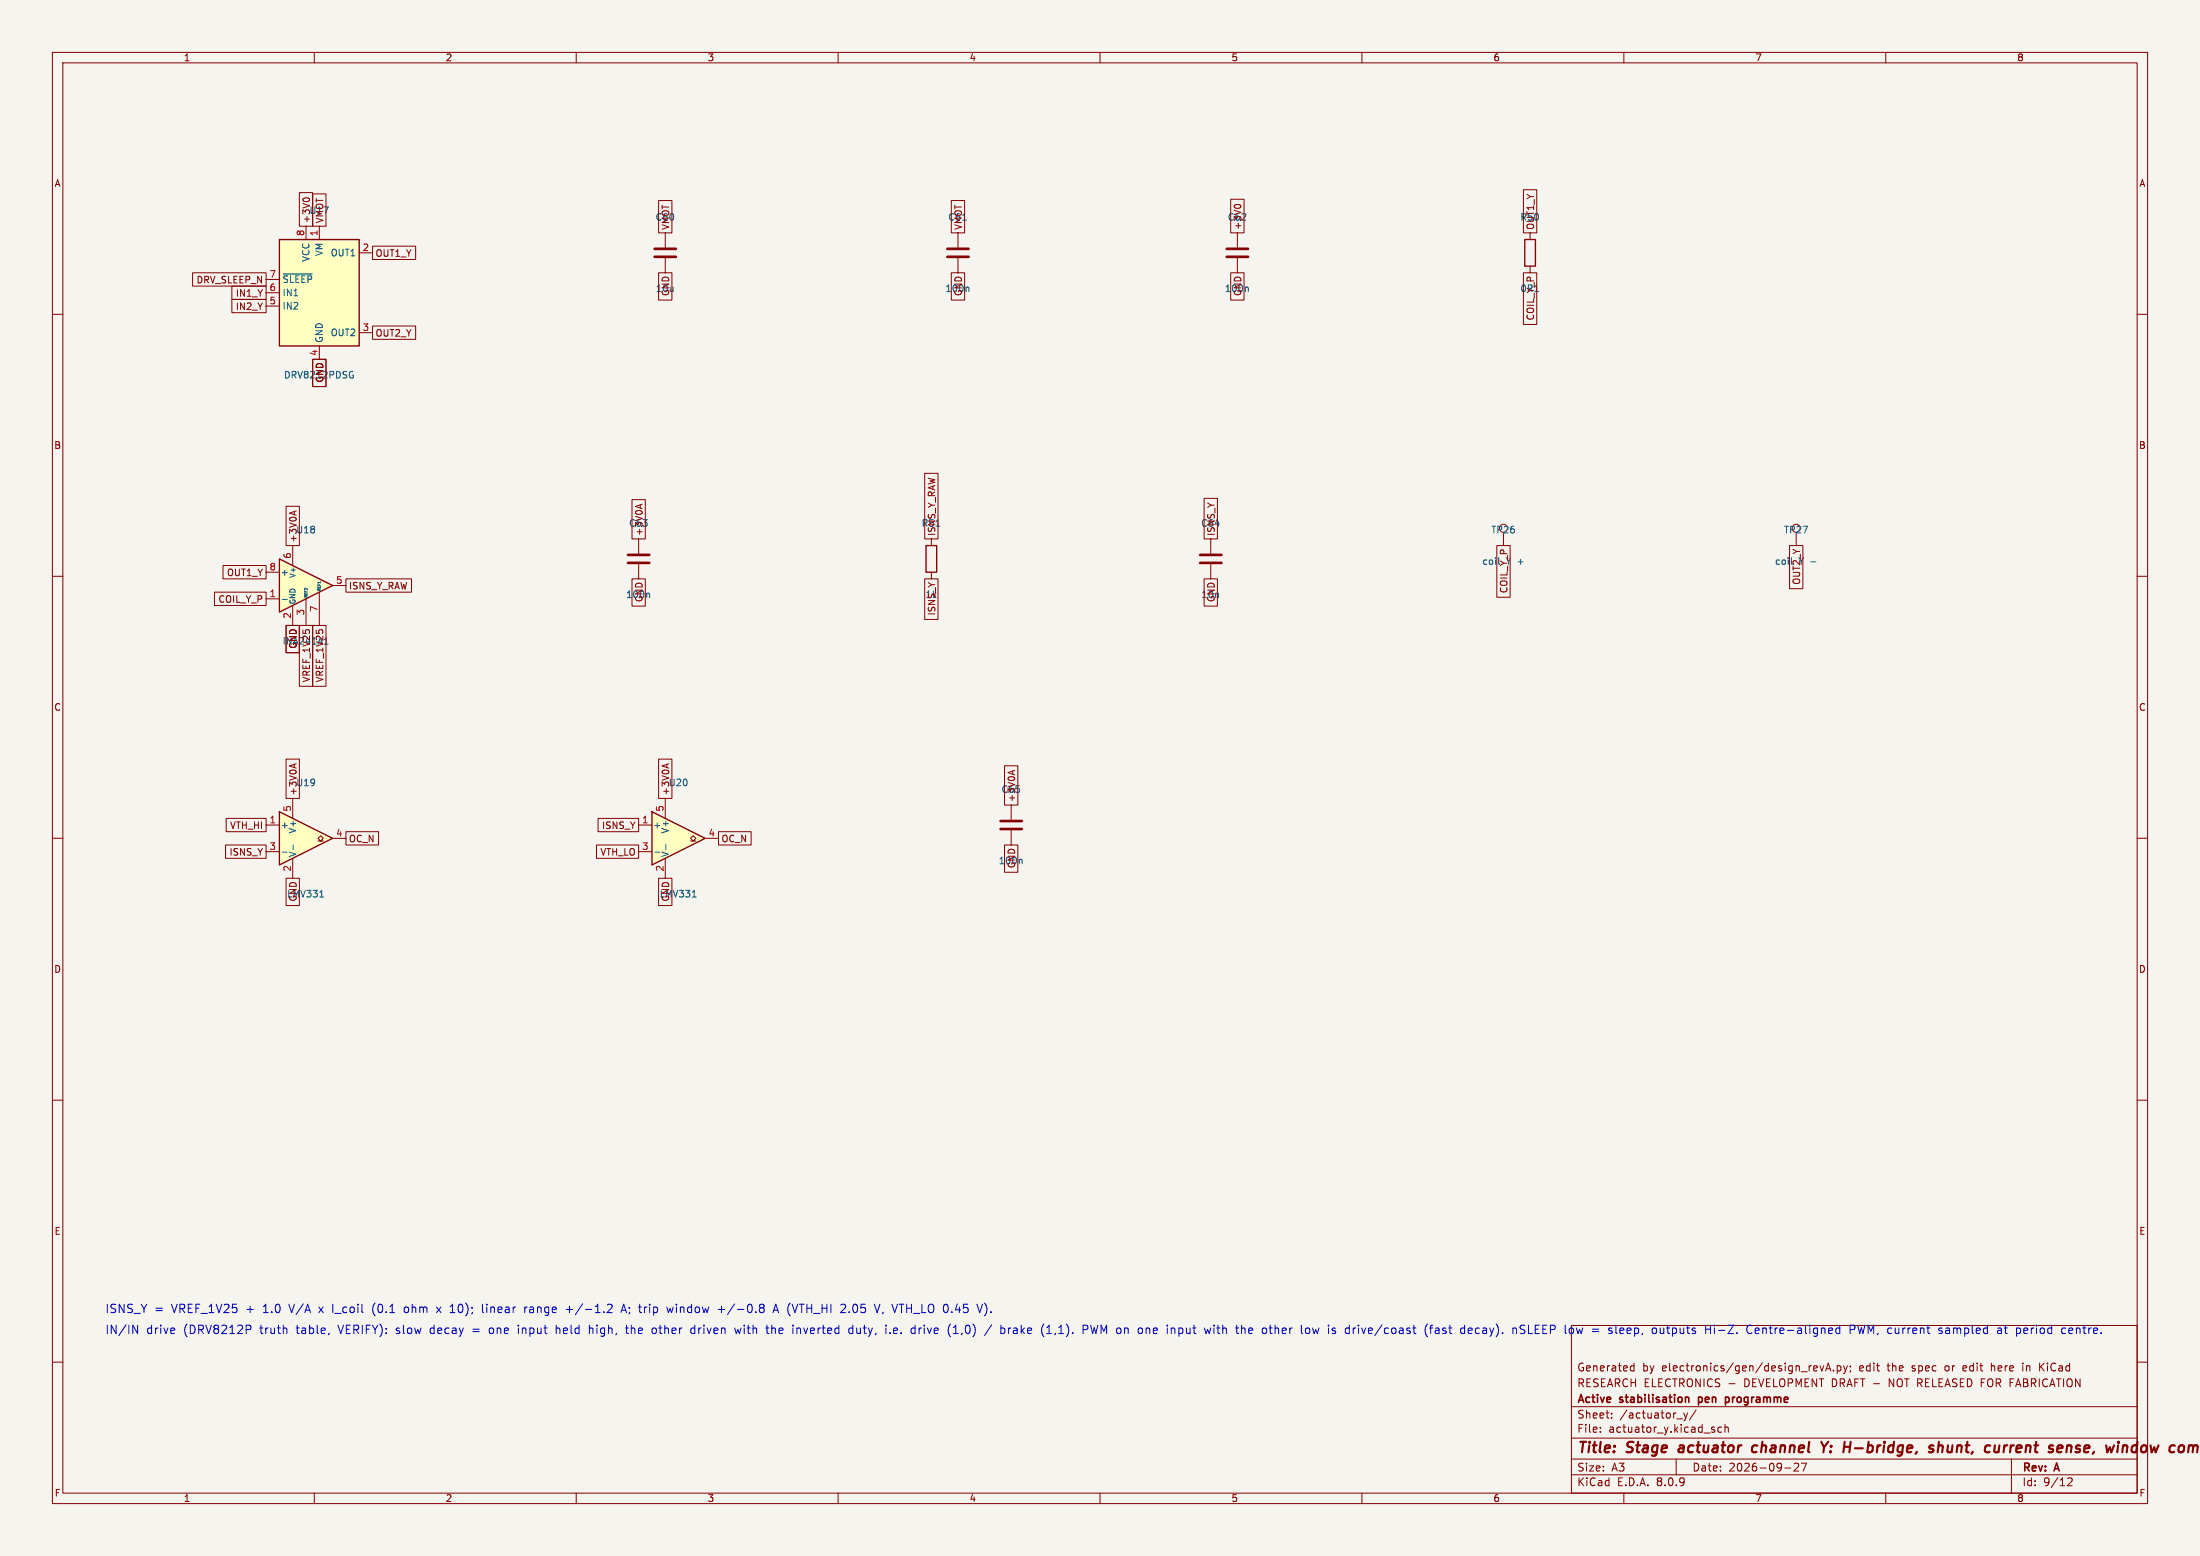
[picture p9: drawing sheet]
<svg xmlns="http://www.w3.org/2000/svg" width="420mm" height="297mm" viewBox="0 0 420 297" stroke-linecap="round" stroke-linejoin="round" font-family="sans-serif">
<path d="M0 0h420v297h-420z" fill="#f5f4ef" stroke="#f5f4ef" stroke-width=".19"/>
<g fill="none" stroke="#840000" stroke-width=".19">
<path d="M10 10h400v277h-400zM12 12h396v273h-396zM60 10v2M110 10v2M160 10v2M210 10v2M260 10v2M310 10v2M360 10v2M127 44.5v2.7M127 49.3v2.8M236.2 44.5v2.7"/>
<path d="M236.2 49.3v2.8M10 60h2M408 60h2M10 110h2M408 110h2M10 160h2M408 160h2M10 210h2M408 210h2M300 253h108v32h-108zM10 260h2M300 278.5h108"/>
<path d="M300 274.5h108M300 268.5h108M305.5 273.2v.2M305.5 272.5v.1M307.7 270.5v.2M307.7 269.8v.1M311.4 261.6h.5M311.4 260.8h.5M311.9 260.2v1.5M320 278.5v3M320.1 270.8h1.1M321.4 269.7l.4 1"/>
<path d="M321.8 270.7l-.4 .5M322.2 269.7l-.4 1M323.8 269.1l-1.3 1.9M327.2 272.9l.2 .2-.2 .3M327.2 272.4l.1 .1M328.7 272.5l-.5-.1-.3 .3 .2 .6h.6M329.3 272.5l.2-.1 .4 .1v.9M329.3 271.9v1.5M342.5 279.4l.6-.1 .2 .1 .1 .3-1 1.1h1M343.9 279.3h1l-.7 1.5M347.4 260.7l.4 1 .4-1M348.5 261.7l.5-1.5 .5 1.5"/>
<path d="M348.7 261.3h.7M350 261.5v.2M350.7 260.8l.5-.1 .2 .3-.1 .6h-.6M350.7 260.7v1.5M351.9 260.7l.4 1M352.3 261.7l-.4 .5M352.7 260.7l-.4 1M353.2 260.8v.1M353.3 261.6l-.1 .3M374.8 260.8v.8M375.4 261l-.7 .2M380.2 260.2v1.5"/>
<path d="M380.4 260.7l-.2 .1M384 278.5v6.5M386.2 260.2v.1M386.2 260.7v1M389.4 260.2v1.5M389.6 260.8l.6 .9M390.2 260.2l-.8 .8M408 260h2M60 285v2M110 285v2M160 285v2M210 285v2"/>
<path d="M260 285v2M300 281.5h108M310 285v2M340.7 280.2h1.2M360 285v2M394.7 282.2l.6-.1 .2 .1 .1 .3-.9 1.1h.9"/>
</g>
<g fill="none" stroke="#840000" stroke-width=".4">
<path d="M320.6 276.5l-.2 .4 .3 .3M335.5 276a.66 .66 0 0 0-1 .3l-.1 .5 .2 .3h.7M347.7 275.2l.5 1.1M348.2 276.3l-.1 .9M349 275.2l-.8 1.1M349.5 277l-.1 .2M349.6 276v.2M354.1 276.4h1.5M369.1 276a.49 .49 0 0 0-.8 .3l.1 .1 .6 .2 .1 .3-.3 .3-.6-.1M370 276.1a.49 .49 0 0 1 .9 .1l-.1 1M370.2 275.2l-.3 2M381.7 275.9l-.2 1.3"/>
<path d="M382.6 275.9l-.1 1.3M383.2 275.9l-.4 .1-.2 .3M394.6 276.1a.49 .49 0 0 1 .9 .1l-.2 1M404.4 275.2v.2M408 276a.66 .66 0 0 0-1 .3l-.1 .5 .2 .3h.7M408.1 275.2l-.3 2"/>
</g>
<path d="M322 266.7l.3 .1 .1 .1v.8M324.3 266.7v1.5M324.3 267.6l.1 .1M324.4 266.7l-.1 .1M329.4 266.8l.4-.1 .3 .3M329.4 266.7v1.5M330.1 267.4l-.3 .3-.4-.1" fill="none" stroke="#840000" stroke-width=".3"/>
<path d="M125 49h4M125 47.5h4M234.2 49h4.1M234.2 47.5h4.1" fill="none" stroke="#840000" stroke-width=".51"/>
<path d="M238.1 54.8l.2 .2v.6" fill="none" stroke="#006464" stroke-width=".19"/>
<path d="M53.3 154.9l10.2 5.1-10.2 5.1z" fill="#ffffc2"/>
<path d="M53.3 154.9l10.2 5.1-10.2 5.1z" fill="none" stroke="#840000" stroke-width=".25"/>
<path d="M50.8 157.5h2.5M55.9 152.4v3.8M50.8 162.6h2.5M55.9 163.8v3.8M60.7 160.5h.5l-.5-.5 .5-.5 .5 .5-.5 .5h.5M63.5 160h2.5" fill="none" stroke="#840000" stroke-width=".19"/>
<path d="M53.9 162.7h.9M56 161.2v1M61.1 171.2h.7" fill="none" stroke="#006464" stroke-width=".19"/>
<path d="M53.3 106.7l10.2 5.1-10.2 5z" fill="#ffffc2"/>
<path d="M53.3 106.7l10.2 5.1-10.2 5zM176.8 104.1h2v5.1h-2z" fill="none" stroke="#840000" stroke-width=".25"/>
<g fill="none" stroke="#840000" stroke-width=".19">
<path d="M182.9 44.5v2.7M182.9 49.3v2.8M50.8 114.3h2.5M50.8 109.2h2.5M55.9 104.1v3.9M55.9 115.6v3.8M58.4 114.3v5.1M61 113v6.4M63.5 111.8h2.5M177.8 102.9v1.2M177.8 109.2v1.3M231.1 102.9v2.8"/>
<path d="M231.1 107.7v2.8M193 153.7v2.8M193 158.5v2.8"/>
</g>
<path d="M184.8 54.8l.2 .2v.6M53.9 114.4h.9M58.1 112.7v.3h.5M58.1 113.2v.2h.5M58.2 113.7l-.1 .3h.5M58.2 112.3v.2M60.7 111.5v.2h.5M60.7 111.9v.3h.5M60.7 112.4v.3h.5M61.2 111.2h-.4M194.9 164l.2 .2v.7" fill="none" stroke="#006464" stroke-width=".19"/>
<path d="M180.8 49h4.1M180.8 47.5h4.1M229.1 107.4h4.1M229.1 105.9h4.1M191 158.2h4.1M191 156.7h4.1" fill="none" stroke="#840000" stroke-width=".51"/>
<path d="M124.5 154.9l10.1 5.1-10.1 5.1z" fill="#ffffc2"/>
<path d="M124.5 154.9l10.1 5.1-10.1 5.1z" fill="none" stroke="#840000" stroke-width=".25"/>
<path d="M121.9 102.9v2.8M121.9 107.7v2.8M121.9 157.5h2.6M127 152.4v3.8M121.9 162.6h2.6M127 163.8v3.8M131.8 160.5h.5l-.5-.5 .5-.5 .5 .5-.5 .5h.5M134.6 160h2.6" fill="none" stroke="#840000" stroke-width=".19"/>
<path d="M123.8 113.2l.2 .2v.7M125 162.7h1M127.1 161.2v1M132.2 171.2h.7" fill="none" stroke="#006464" stroke-width=".19"/>
<path d="M119.9 107.4h4.1M119.9 105.9h4.1" fill="none" stroke="#840000" stroke-width=".51"/>
<path d="M53.3 45.7h15.3v20.3h-15.3z" fill="#ffffc2"/>
<path d="M53.3 45.7h15.3v20.3h-15.3zM291.1 45.7h2v5.1h-2z" fill="none" stroke="#840000" stroke-width=".25"/>
<g fill="none" stroke="#840000" stroke-width=".19">
<path d="M57.1 36.8h2.6v6.4h-2.6zM57.8 38.1a.79 .79 0 0 1 1.3 0M59.7 37h2.5v6.2h-2.5zM125.7 38.3h2.6v6.2h-2.6zM181.6 38.3h2.6v6.2h-2.6zM234.9 38h2.6v6.5h-2.6zM235.6 39.3a.79 .79 0 0 1 1.3 0M290.8 36.2h2.6v8.3h-2.6zM36.8 52.1h14v2.5h-14zM44.3 57.1h6.5v2.6h-6.5zM44.3 54.6h6.5v2.6h-6.5zM50.8 58.4h2.5"/>
<path d="M50.8 55.9h2.5M50.8 53.3h2.5M58.4 43.2v2.5M61 43.2v2.5M68.6 48.3h2.5M71.1 47h8.2v2.5h-8.2zM125.7 52.1h2.6v5.2h-2.6zM181.6 52.1h2.6v5.2h-2.6zM234.9 52.1h2.6v5.2h-2.6zM290.8 52.1h2.6v9.8h-2.6zM292.1 44.5v1.2M292.1 50.8v1.3"/>
<path d="M59.7 68.6h2.5v5.2h-2.5zM61 66v2.6M68.6 63.5h2.5M71.1 62.2h8.2v2.6h-8.2zM54.6 96.6h2.6v7.5h-2.6zM56.2 97.6v.6M56.6 97.5l-1.3 .4M120.6 95.4h2.6v7.5h-2.6zM122.2 96.4v.6M122.6 96.2l-1.3 .5M176.5 90.3h2.6v12.6h-2.6zM229.9 95.1h2.5v7.8h-2.5z"/>
<path d="M40.9 113h9.9v2.6h-9.9zM42.6 107.9h8.2v2.6h-8.2zM54.6 119.4h2.6v5.2h-2.6zM57.1 119.4h2.6v11.6h-2.6zM59.7 119.4h2.5v11.6h-2.5zM66 110.5h12.6v2.5h-12.6zM120.6 110.5h2.6v5.2h-2.6zM176.5 110.5h2.6v7.7h-2.6zM229.9 110.5h2.5v5.2h-2.5zM285.7 104.1h2.6v9.9h-2.6zM287 101.6v2.5M341.6 104.1h2.6v8.3h-2.6z"/>
<path d="M342.9 101.6v2.5M43.2 156.2h7.6v2.6h-7.6zM54.6 144.9h2.6v7.5h-2.6zM56.2 145.9v.6M56.6 145.8l-1.3 .4M66 158.7h6.3v2.6h-6.3zM114.2 156.2h7.7v2.6h-7.7zM125.7 144.9h2.6v7.5h-2.6zM127.3 145.9v.6M127.7 145.8l-1.3 .4M137.2 158.7h6.2v2.6h-6.2zM191.8 146.2h2.5v7.5h-2.5z"/>
<path d="M193.3 147.2v.6M193.7 147l-1.3 .5M43.1 161.3h7.7v2.5h-7.7zM54.6 167.6h2.6v5.2h-2.6zM113.9 161.3h8v2.5h-8zM125.7 167.6h2.6v5.2h-2.6zM191.8 161.3h2.5v5.2h-2.5z"/>
<circle cx="287" cy="100.8" r=".76"/>
<circle cx="342.9" cy="100.8" r=".76"/>
</g>
<path d="M54.1 52.3h5.5M67.2 71.6h.3v.4l-.3 .2M67.3 70.9l.1 .1" fill="none" stroke="#006464" stroke-width=".19"/>
<g fill="none" stroke="#0000c2" stroke-width=".19">
<path d="M25.4 252.9l.9 1.6v-1.6M47.6 252.9l.3 .4-.1 .3-.2 .2M77.3 249.6l-.1 .2v.4l.1 .3M83.3 249.5l.9 1M84.2 249.5l-.9 1M92.1 248.9v1.4l.2 .2M93.5 253.6l-.1 .2v.4l.1 .3M99 252.9v.2M99 253.5v1M100.2 249.5v1M100.6 249.5l-.3 .1-.1 .2M106.2 252.9v1.6"/>
<path d="M106.7 253.5l-.5 .1M108.1 249.9h1.2M108.7 249.3v1.2M112.5 252.9v1.6M113.1 253.6l-.4-.1-.2 .1M115.9 249.1l.7-.2 .2 .2 .1 .3-1 1.1h1M118.5 250.5l.6-1.6 .5 1.6M118.7 250.1h.8M119.4 253.5h.6M119.6 252.9v1.4l.4 .2M124.6 253.6l.4-.1 .3 .3M125.3 254.2l-.3 .3h-.4"/>
<path d="M128.5 249.5l-.3 1-.3-.7-.3 .7M132.6 253.6l-.4-.1-.3 .3v.4l.1 .3h.6M132.6 252.9v1.6M137.1 249.9h1.2M137.7 249.3v1.2M140.3 253.5l.3 1 .3-.7 .3 .7 .3-1M145.3 248.9l.4 .1 .2 .3-.3 .3M145.3 249.6h.3M145.6 249.6l.2 .2 .1 .4-.2 .3h-.4M146.2 253.5h.6M146.7 254.5h.1M147.3 252.9v1.6"/>
<path d="M147.6 253.5l-.3 .1M147.6 250.5l.5-1.6 .5 1.6M147.7 250.1h.8M152.1 253.5v1M152.7 253.6l-.3-.1-.3 .1M162.1 250.4v.1M162.8 253.6l-.5-.1-.3 .3v.4l.2 .3h.6M162.8 252.9v1.6M168.6 250.5l-.2 .3M169.9 254.4v.1M170.8 253.5l-.2 .2v.6l.2 .2M171.3 253.9l-.7 .1"/>
<path d="M175.5 253.5v1M175.8 253.5l-.3 .3M182 254.5h.9M182 253.4l.5-.5v1.6M187.9 248.7a1.83 1.83 0 0 1 0 2.5M189.2 250.4v.1M189.3 252.9l-1.4 2M192.5 253.5v1M193 253.5l-.3 .1-.2 .2M199.8 254.5h.9M200.1 253.2l.2-.3v1.6M207.5 253l.2 .3-.2 .4"/>
<path d="M208.2 252.9l.4 1.6 .3-1.1 .3 1.1 .4-1.6M225 253.6l.5-.1 .2 .1M225.7 254.4l-.2 .1h-.5M232.3 253.5h.6M232.5 252.9v1.4l.4 .2M239.1 253.7l-.2-.2h-.3l-.2 .2 .1 .8h.6M239.1 253.9l-.7 .1M243.6 253.5h.3l.2 .2v.8M250.6 253.5l.3 1 .3-.7 .3 .7 .3-1M257.4 253.5h-.3l-.3 .3 .1 .6 .5 .1M259.9 253.5l.4 1 .4-1M272.9 253.5h.6"/>
<path d="M273.5 252.9l-.4 .3v1.3M274 253.6h.6l.1 .9M274.7 253.9h-.5a.31 .31 0 0 0-.2 .3 .31 .31 0 0 0 .2 .3h.5M275.4 254.5h.6M276 253.6l-.4-.1-.2 .2 .1 .2 .5 .2M282.4 253.6l-.4-.1-.3 .3v.4l.1 .3h.6M291.8 252.9v1.6h.8M307.7 254.1v.4M308.5 252.9v1.4M310.8 253.5l.5 .1 .1 .3-.8 .1M311.3 254.5h-.5M319.3 253.6l.5-.1 .3 .3v.4l-.2 .3h-.6"/>
<path d="M319.3 253.5v1.6M328.1 253.9h1.2M329.9 252.9h1.1l-1.1 1.6h1.1M336.5 253.6l.2-.1 .4 .1 .1 .9M336.5 253.5v1M337.7 253.5h.6M338 252.9v1.4l.3 .2M354.6 252.9l.4 1.6 .3-1.1 .3 1.1 .4-1.6M356.6 254.5v-1.6l.6 1.2 .5-1.2v1.6M373.8 253.5h.3l.2 .2v.8M375.1 254.5h.4M375.1 253.5v1.6"/>
<path d="M375.5 253.5l-.4 .1M385.1 253.5h.3l.3 .3v.6l-.6 .1M386.9 253.5h-.3l-.3 .2 .1 .8h.5M387.1 253.9l-.8 .1M390 253.5l.3 .3v.4l-.3 .3M397.6 253.5h.6M397.9 254.5h.3M398.8 253.5v1M399.2 253.5l-.3 .1-.1 .2"/>
</g>
<g font-size="2.8" fill="#840000">
<text x="301" y="277.9">Title:</text>
<text x="310.6" y="277.9">Stage</text>
<text x="321.4" y="277.9">actuator</text>
<text x="336.2" y="277.9">channel</text>
<text x="350.2" y="277.9">Y:</text>
<text x="355.2" y="277.9">H-bridge,</text>
<text x="372.4" y="277.9">shunt,</text>
<text x="383.8" y="277.9">current</text>
<text x="396.8" y="277.9">sense,</text>
<text x="408.6" y="277.9">window</text>
</g>
<g font-size="2.2" fill="#0000c2">
<text x="20" y="250.7">ISNS_Y =</text>
<text x="32.8" y="250.7">VREF_1V25</text>
<text x="47.1" y="250.7">+</text>
<text x="50.4" y="250.7">1.0</text>
<text x="55.6" y="250.7">V/A</text>
<text x="61.4" y="250.7">x I_coil</text>
<text x="71.8" y="250.7">(0.1</text>
<text x="78" y="250.7">ohm</text>
<text x="84.4" y="250.7">x 10);</text>
<text x="93.3" y="250.7">linear</text>
<text x="101.5" y="250.7">range</text>
<text x="109.5" y="250.7">+/-1.2</text>
<text x="120.3" y="250.7">A; trip</text>
<text x="129.3" y="250.7">window</text>
<text x="139.1" y="250.7">+/-0.8</text>
<text x="149.9" y="250.7">A (VTH_HI</text>
<text x="163" y="250.7">2.05</text>
<text x="169.7" y="250.7">V, VTH_LO 0.45</text>
<text x="20" y="254.7">IN/IN</text>
<text x="27.9" y="254.7">drive</text>
<text x="35.1" y="254.7">(DRV8212P</text>
<text x="49.7" y="254.7">truth</text>
<text x="56.8" y="254.7">table,</text>
<text x="65" y="254.7">VERIFY):</text>
<text x="76.1" y="254.7">slow</text>
<text x="82.7" y="254.7">decay</text>
<text x="90.9" y="254.7">=</text>
<text x="94.2" y="254.7">one</text>
<text x="99.8" y="254.7">input</text>
<text x="107.2" y="254.7">held</text>
<text x="113.7" y="254.7">high,</text>
<text x="120.9" y="254.7">the</text>
<text x="126" y="254.7">other</text>
<text x="133.5" y="254.7">driven</text>
<text x="142.1" y="254.7">with</text>
<text x="148.3" y="254.7">the</text>
<text x="153.4" y="254.7">inverted</text>
<text x="164.2" y="254.7">duty,</text>
<text x="171.4" y="254.7">i.e.</text>
<text x="176.4" y="254.7">drive</text>
<text x="183.5" y="254.7">(1,0)</text>
<text x="190.8" y="254.7">/</text>
<text x="193.9" y="254.7">brake</text>
<text x="201.8" y="254.7">(1,1).</text>
<text x="209.9" y="254.7">PWM on</text>
<text x="220.7" y="254.7">one</text>
<text x="226.3" y="254.7">input</text>
<text x="233.7" y="254.7">with</text>
<text x="239.9" y="254.7">the</text>
<text x="245" y="254.7">other</text>
<text x="252.5" y="254.7">low</text>
<text x="257.8" y="254.7">is</text>
<text x="261.2" y="254.7">drive/coast</text>
<text x="276.5" y="254.7">(fast</text>
<text x="283.5" y="254.7">decay).</text>
<text x="293.6" y="254.7">nSLEEP</text>
<text x="303.7" y="254.7">low</text>
<text x="309" y="254.7">=</text>
<text x="312.3" y="254.7">sleep,</text>
<text x="320.8" y="254.7">outputs</text>
<text x="331" y="254.7">Hi-Z.</text>
<text x="339.1" y="254.7">Centre-aligned</text>
<text x="358.9" y="254.7">PWM, current</text>
<text x="376.2" y="254.7">sampled</text>
<text x="387.5" y="254.7">at</text>
<text x="391.2" y="254.7">period</text>
<text x="400" y="254.7">centre.</text>
</g>
<g font-size="2.1" fill="#840000">
<text x="301" y="262">Generated</text>
<text x="313.5" y="262">by</text>
<text x="317.3" y="262">electronics/gen/design_revA.py;</text>
<text x="355.1" y="262">edit</text>
<text x="360.6" y="262">the</text>
<text x="365.4" y="262">spec</text>
<text x="371.9" y="262">or</text>
<text x="375.4" y="262">edit</text>
<text x="381" y="262">here</text>
<text x="387.1" y="262">in</text>
<text x="390.5" y="262">KiCad</text>
<text x="301" y="268.2">Active</text>
<text x="301" y="265">RESEARCH ELECTRONICS -</text>
<text x="309.3" y="268.2">stabilisation</text>
<text x="324.9" y="268.2">pen</text>
<text x="330.6" y="268.2">programme</text>
<text x="333.1" y="265">DEVELOPMENT DRAFT -</text>
<text x="361.1" y="265">NOT RELEASED FOR FABRICATION</text>
<text x="301" y="273.7">File:</text>
<text x="301" y="271">Sheet:</text>
<text x="307.1" y="273.7">actuator_y.kicad_sch</text>
<text x="309.2" y="271">/actuator_y/</text>
<text x="301" y="281.1">Size:</text>
<text x="307.6" y="281.1">A3</text>
<text x="323" y="281.1">Date:</text>
<text x="330" y="281.1">2026-09-27</text>
<text x="386" y="281.3">Rev:</text>
<text x="392.4" y="281.3">A</text>
<text x="301" y="283.9">KiCad</text>
<text x="308.7" y="283.9">E.D.A.</text>
<text x="316.3" y="283.9">8.0.9</text>
<text x="386" y="283.9">Id:</text>
<text x="390.1" y="283.9">9/12</text>
</g>
<g font-size="1.8" fill="#840000">
<text x="35" y="11.9">1</text>
<text x="85" y="11.9">2</text>
<text x="135" y="11.9">3</text>
<text x="185" y="11.9">4</text>
<text x="235" y="11.9">5</text>
<text x="285" y="11.9">6</text>
<text x="335" y="11.9">7</text>
<text x="385" y="11.9">8</text>
<text x="10.3" y="35.9">A</text>
<text x="408.3" y="35.9">A</text>
<text x="59" y="41">U17</text>
<text x="59.4" y="42.7" transform="rotate(-90 59.4 42.7)">+3V0</text>
<text x="61.9" y="42.7" transform="rotate(-90 61.9 42.7)">VMOT</text>
<text x="125.1" y="42.3">C60</text>
<text x="128" y="44" transform="rotate(-90 128 44)">VMOT</text>
<text x="180.9" y="42.3">C61</text>
<text x="183.8" y="44" transform="rotate(-90 183.8 44)">VMOT</text>
<text x="234.3" y="42.3">C62</text>
<text x="237.2" y="44" transform="rotate(-90 237.2 44)">+3V0</text>
<text x="290.2" y="42.3">R50</text>
<text x="293.1" y="44" transform="rotate(-90 293.1 44)">OUT1_Y</text>
<text x="71.6" y="49.2">OUT1_Y</text>
<text x="37.4" y="54.3">DRV_SLEEP_N</text>
<text x="44.9" y="59.4">IN2_Y</text>
<text x="44.9" y="56.8">IN1_Y</text>
<text x="125.1" y="55.9">10u</text>
<text x="128" y="56.6" transform="rotate(-90 128 56.6)">GND</text>
<text x="180.4" y="55.9">100n</text>
<text x="183.8" y="56.6" transform="rotate(-90 183.8 56.6)">GND</text>
<text x="233.7" y="55.9">100n</text>
<text x="237.2" y="56.6" transform="rotate(-90 237.2 56.6)">GND</text>
<text x="290.2" y="55.9">0R1</text>
<text x="71.6" y="64.5">OUT2_Y</text>
<text x="293.1" y="61.3" transform="rotate(-90 293.1 61.3)">COIL_Y_P</text>
<text x="61.9" y="73.1" transform="rotate(-90 61.9 73.1)">GND</text>
<text x="10.3" y="85.9">B</text>
<text x="408.2" y="85.9">B</text>
<text x="120" y="100.7">C63</text>
<text x="175.9" y="100.7">R51</text>
<text x="229.2" y="100.7">C64</text>
<text x="56.4" y="102">U18</text>
<text x="56.8" y="103.7" transform="rotate(-90 56.8 103.7)">+3V0A</text>
<text x="122.9" y="102.4" transform="rotate(-90 122.9 102.4)">+3V0A</text>
<text x="178.8" y="102.4" transform="rotate(-90 178.8 102.4)">ISNS_Y_RAW</text>
<text x="232.1" y="102.4" transform="rotate(-90 232.1 102.4)">ISNS_Y</text>
<text x="43.2" y="110.2">OUT1_Y</text>
<text x="66.5" y="112.7">ISNS_Y_RAW</text>
<text x="287.5" y="108">Y</text>
<text x="288" y="113.3" transform="rotate(-90 288 113.3)">COIL_Y_P</text>
<text x="343.4" y="108">Y</text>
<text x="343.9" y="111.7" transform="rotate(-90 343.9 111.7)">OUT2_Y</text>
<text x="41.6" y="115.3">COIL_Y_P</text>
<text x="119.4" y="114.4">100n</text>
<text x="122.9" y="115" transform="rotate(-90 122.9 115)">GND</text>
<text x="176.6" y="114.4">1k</text>
<text x="178.8" y="117.6" transform="rotate(-90 178.8 117.6)">ISNS_Y</text>
<text x="229.3" y="114.4">10n</text>
<text x="232.1" y="115" transform="rotate(-90 232.1 115)">GND</text>
<text x="53.8" y="123.2">INA241A1</text>
<text x="56.8" y="123.9" transform="rotate(-90 56.8 123.9)">GND</text>
<text x="59.4" y="130.3" transform="rotate(-90 59.4 130.3)">VREF_1V25</text>
<text x="61.9" y="130.3" transform="rotate(-90 61.9 130.3)">VREF_1V25</text>
<text x="10.3" y="135.9">C</text>
<text x="408.2" y="135.9">C</text>
<text x="56.4" y="150.3">U19</text>
<text x="56.8" y="151.9" transform="rotate(-90 56.8 151.9)">+3V0A</text>
<text x="127.6" y="150.3">U20</text>
<text x="128" y="151.9" transform="rotate(-90 128 151.9)">+3V0A</text>
<text x="191.1" y="151.5">C65</text>
<text x="194" y="153.2" transform="rotate(-90 194 153.2)">+3V0A</text>
<text x="43.8" y="158.4">VTH_HI</text>
<text x="66.5" y="161">OC_N</text>
<text x="114.8" y="158.4">ISNS_Y</text>
<text x="137.6" y="161">OC_N</text>
<text x="43.7" y="163.5">ISNS_Y</text>
<text x="114.5" y="163.5">VTH_LO</text>
<text x="190.5" y="165.2">100n</text>
<text x="194" y="165.8" transform="rotate(-90 194 165.8)">GND</text>
<text x="56.8" y="172.2" transform="rotate(-90 56.8 172.2)">GND</text>
<text x="128" y="172.2" transform="rotate(-90 128 172.2)">GND</text>
<text x="10.3" y="185.9">D</text>
<text x="408.2" y="185.9">D</text>
<text x="10.3" y="235.9">E</text>
<text x="408.3" y="235.9">E</text>
<text x="10.3" y="285.9">F</text>
<text x="35" y="286.9">1</text>
<text x="85" y="286.9">2</text>
<text x="135" y="286.9">3</text>
<text x="185" y="286.9">4</text>
<text x="235" y="286.9">5</text>
<text x="285" y="286.9">6</text>
<text x="335" y="286.9">7</text>
<text x="385" y="286.9">8</text>
<text x="408.3" y="285.9">F</text>
</g>
<g font-size="1.8" fill="#a90000">
<text x="58.2" y="45.2" transform="rotate(-90 58.2 45.2)">8</text>
<text x="60.7" y="45.2" transform="rotate(-90 60.7 45.2)">1</text>
<text x="51.4" y="53.1">7</text>
<text x="69.1" y="48">2</text>
<text x="51.4" y="58.2">5</text>
<text x="51.4" y="55.6">6</text>
<text x="69.1" y="63.2">3</text>
<text x="60.7" y="68" transform="rotate(-90 60.7 68)">4</text>
<text x="55.6" y="106.8" transform="rotate(-90 55.6 106.8)">6</text>
<text x="51.4" y="109">8</text>
<text x="64.1" y="111.5">5</text>
<text x="51.4" y="114">1</text>
<text x="55.6" y="118.2" transform="rotate(-90 55.6 118.2)">2</text>
<text x="58.2" y="117.5" transform="rotate(-90 58.2 117.5)">3</text>
<text x="60.7" y="116.9" transform="rotate(-90 60.7 116.9)">7</text>
<text x="55.6" y="155" transform="rotate(-90 55.6 155)">5</text>
<text x="126.7" y="155" transform="rotate(-90 126.7 155)">5</text>
<text x="51.4" y="157.2">1</text>
<text x="64.1" y="159.8">4</text>
<text x="122.5" y="157.2">1</text>
<text x="135.2" y="159.8">4</text>
<text x="51.4" y="162.3">3</text>
<text x="55.6" y="166.4" transform="rotate(-90 55.6 166.4)">2</text>
<text x="122.5" y="162.3">3</text>
<text x="126.7" y="166.4" transform="rotate(-90 126.7 166.4)">2</text>
</g>
<g font-size="1.8" fill="#006464">
<text x="59.3" y="50.1" transform="rotate(-90 59.3 50.1)">VCC</text>
<text x="61.8" y="49" transform="rotate(-90 61.8 49)">VM</text>
<text x="63" y="49.1">OUT1</text>
<text x="53.8" y="59.3">IN2</text>
<text x="53.8" y="56.7">IN1</text>
<text x="53.8" y="54.2">~{SLEEP}</text>
<text x="61.8" y="65.5" transform="rotate(-90 61.8 65.5)">GND</text>
<text x="63" y="64.4">OUT2</text>
<text x="54.1" y="72.4">DRV8212PDSG</text>
<text x="284.6" y="102">TP26</text>
<text x="340.5" y="102">TP27</text>
<text x="53.5" y="110.1">+</text>
<text x="282.9" y="108">coil</text>
<text x="289.8" y="108">+</text>
<text x="338.7" y="108">coil</text>
<text x="345.7" y="108">-</text>
<text x="53.5" y="158.3">+</text>
<text x="56.7" y="159.2" transform="rotate(-90 56.7 159.2)">V+</text>
<text x="124.6" y="158.3">+</text>
<text x="127.9" y="159.2" transform="rotate(-90 127.9 159.2)">V+</text>
<text x="56.7" y="163.7" transform="rotate(-90 56.7 163.7)">V-</text>
<text x="127.9" y="163.7" transform="rotate(-90 127.9 163.7)">V-</text>
<text x="54.7" y="171.5">LMV331</text>
<text x="125.8" y="171.5">LMV331</text>
</g>
<g font-size="1.4" fill="#006464">
<text x="56.6" y="110.5" transform="rotate(-90 56.6 110.5)">V+</text>
<text x="56.6" y="115.4" transform="rotate(-90 56.6 115.4)">GND</text>
</g>
<g font-size=".7" fill="#006464">
<text x="61.4" y="112.9" transform="rotate(-90 61.4 112.9)">REF1</text>
<text x="58.9" y="114.2" transform="rotate(-90 58.9 114.2)">REF2</text>
</g>
</svg>
